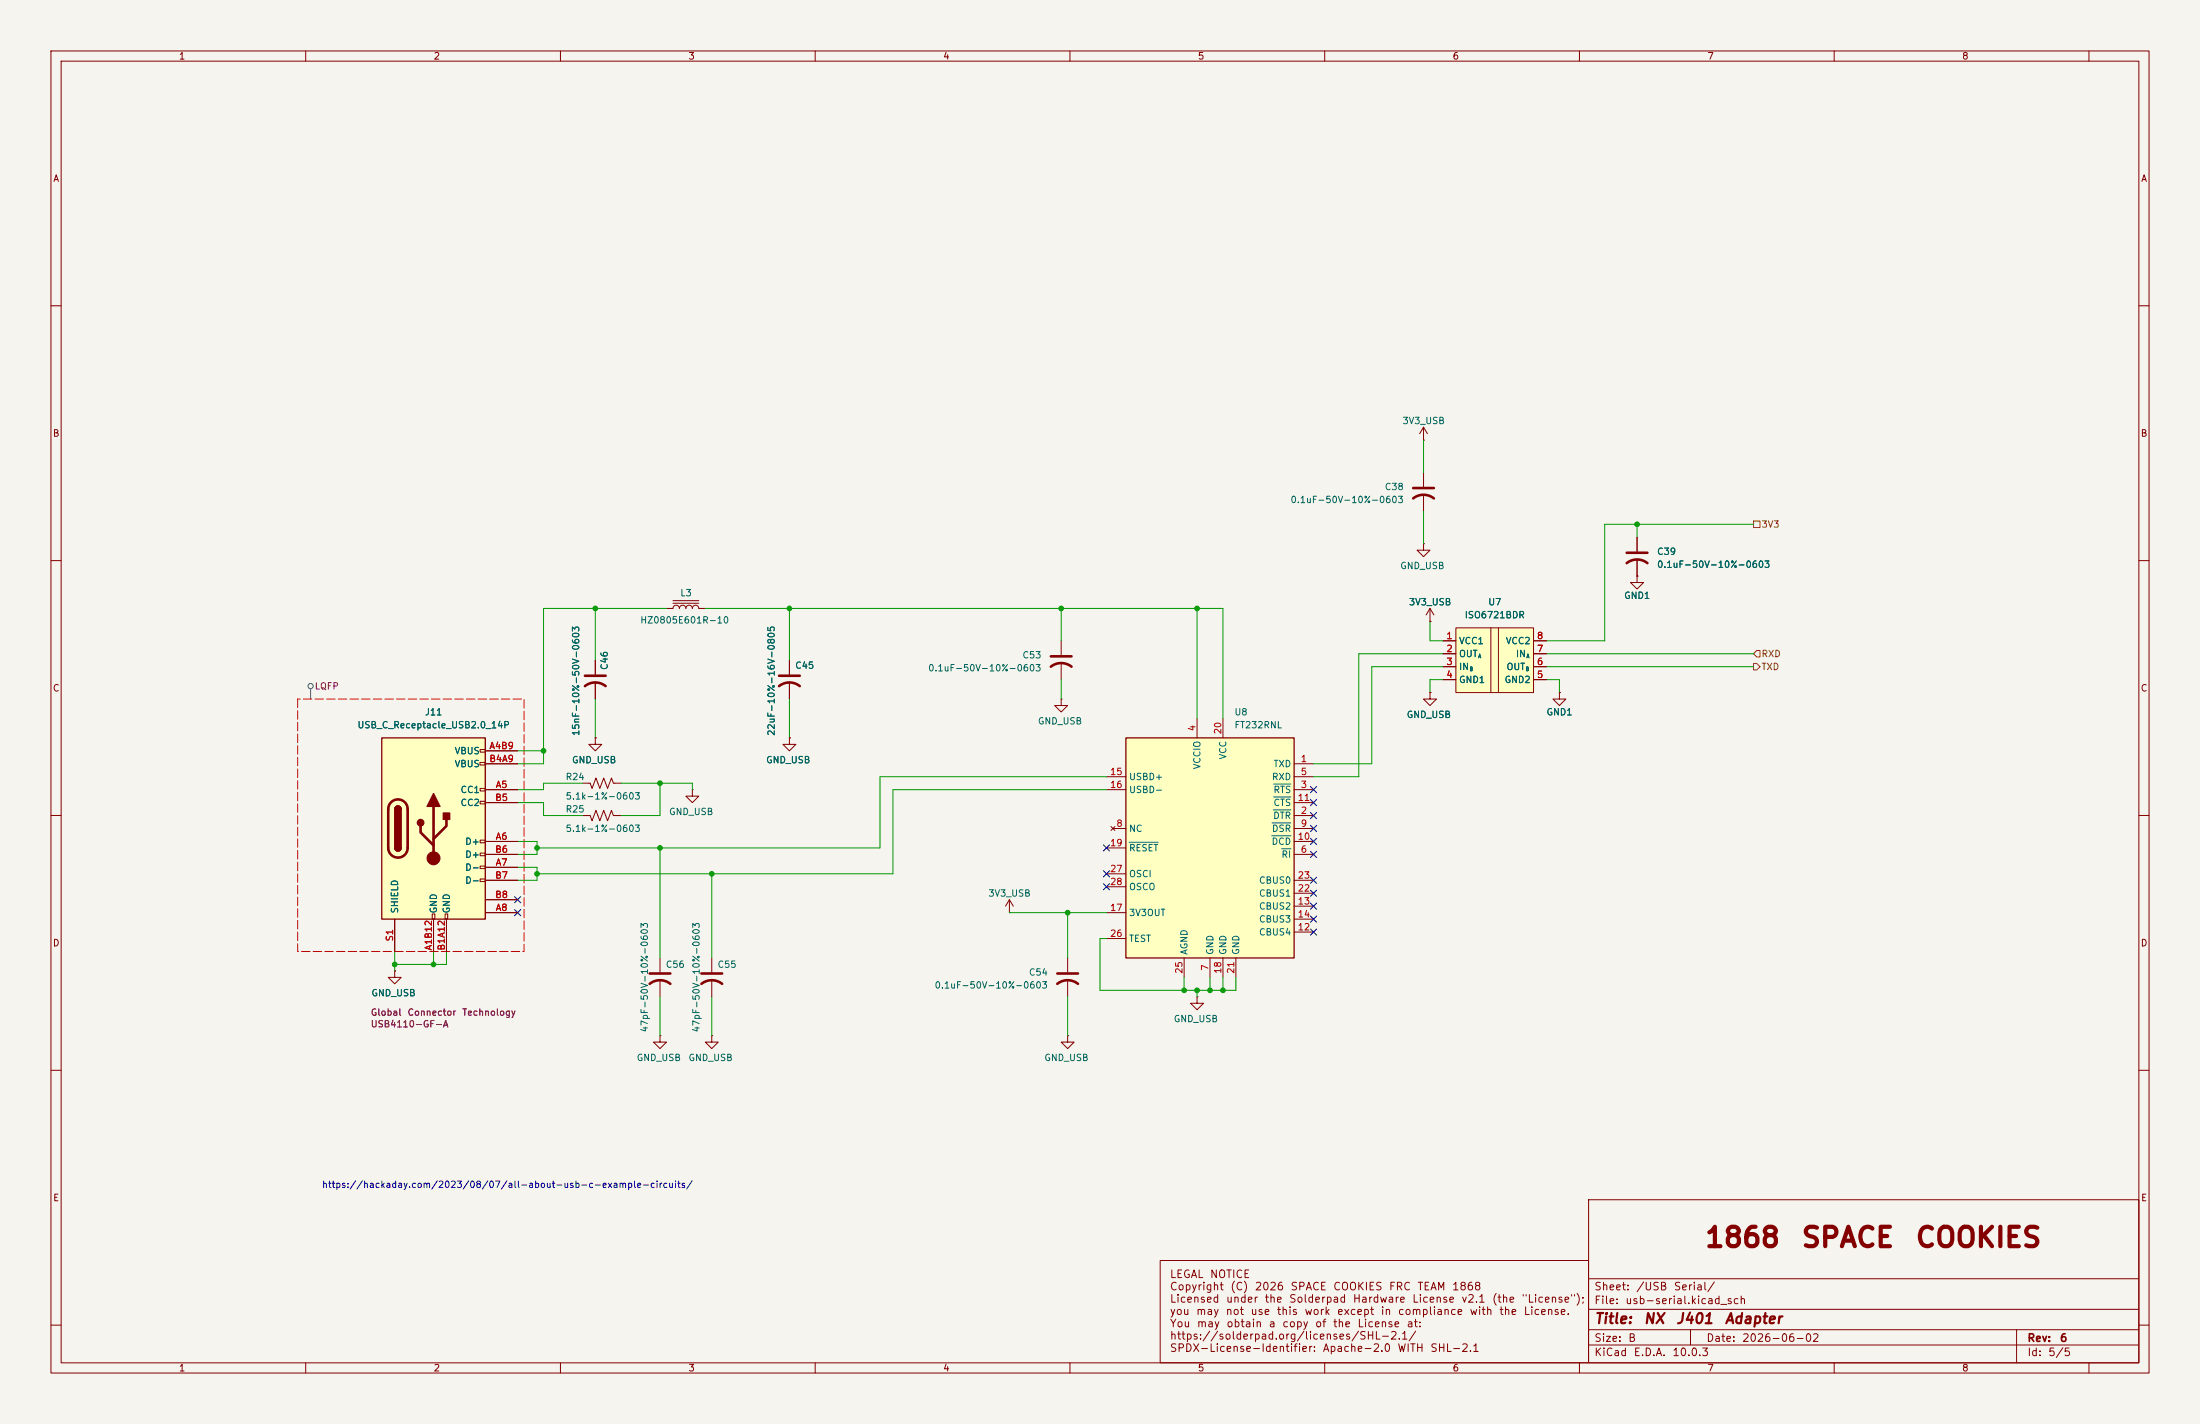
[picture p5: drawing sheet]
<svg xmlns="http://www.w3.org/2000/svg" width="432mm" height="279mm" viewBox="0 0 432 279" stroke-linecap="round" stroke-linejoin="round" font-family="sans-serif">
<path d="M0 0h431.8v279.4h-431.8z" fill="#f5f4ef" stroke="#f5f4ef" stroke-width=".2"/>
<g fill="none" stroke="#840000" stroke-width=".2">
<path d="M10 10h411.8v259.4h-411.8zM12 12h407.8v255.4h-407.8zM60 10v2M110 10v2M160 10v2M210 10v2M260 10v2M310 10v2M360 10v2M410 10v2M10 60h2M419.8 60h2"/>
<path d="M10 110h2M419.8 110h2M10 160h2M419.8 160h2M114.3 160h1.5l.4 1 .8-2 .7 2 .8-2 .8 2 .7-2 .4 1h1.5M234.9 195.6v1.3h1.3l-1.3 1.2-1.2-1.2h1.2M234.9 195.6h.1M10 210h2M419.8 210h2M311.8 235.4h108v32h-108zM10 260h2M227.7 247.3h84.1v20.1h-84.1z"/>
<path d="M311.8 256.9h108M311.8 250.9h108M419.8 260h2M60 267.4v2M110 267.4v2M160 267.4v2M210 267.4v2M260 267.4v2M310 267.4v2M311.8 263.9h108M311.8 260.9h108M331.8 260.9v3"/>
<path d="M360 267.4v2M395.8 260.9v6.5M410 267.4v2"/>
</g>
<path d="M74.9 144.8h20.3v35.5h-20.3z" fill="#ffffc2"/>
<g fill="none" stroke="#840000" stroke-width=".2">
<path d="M280.7 119.4l-.8 1.3M280.7 119.4l.7 1.3M280.7 119.4v2.5M280.7 121.9h.1M94.2 149.6h1v.5h-1zM94.2 147.1h1v.5h-1zM94.2 157.2h1v.5h-1zM94.2 154.7h1v.5h-1zM95.2 147.3h6.4M95.2 154.9h6.4M95.2 149.9h6.4M95.2 157.5h6.4"/>
<path d="M114.3 153.7h1.5l.4 1 .8-2 .7 2 .8-2 .8 2 .7-2 .4 1h1.5M116.8 144.8v1.3h1.3l-1.3 1.2-1.2-1.2h1.2M116.8 144.8h.1M84.8 179.3h.5v1h-.5zM87.4 179.3h.5v1h-.5zM94.2 169.9h1v.5h-1zM94.2 172.5h1v.5h-1zM94.2 164.8h1v.6h-1zM94.2 167.4h1v.5h-1zM95.2 165.1h6.4M95.2 170.2h6.4M95.2 179.1h6.4"/>
<path d="M95.2 167.6h6.4M95.2 172.7h6.4M95.2 176.5h6.4M198.1 179.1h.1M198.1 176.5l-.7 1.3M198.1 176.5l.8 1.3M198.1 176.5v2.6M77.5 190.5v1.3h1.2l-1.2 1.2-1.3-1.2h1.3M77.5 190.5h.1M77.5 180.3v6.4M85.1 180.3v6.4M87.6 180.3v6.4"/>
<path d="M129.5 188v2.8M129.5 192.3v3.3M139.7 188v2.8M139.7 192.3v3.3M209.5 188v2.8M209.5 192.3v3.3M139.7 203.2v1.3h1.3l-1.3 1.2-1.3-1.2h1.3M139.7 203.2h.1"/>
</g>
<path d="M74.9 144.8h20.3v35.5h-20.3zM77.5 158.8v-.1a.63 .63 0 0 1 .6-.6 .63 .63 0 0 1 .6 .7M77.5 166.4a.64 .64 0 0 0 .6 .6 .64 .64 0 0 0 .6-.6" fill="none" stroke="#840000" stroke-width=".25"/>
<path d="M76.8 157.4a1.9 1.9 0 0 1 2-.4 1.9 1.9 0 0 1 1.2 1.8v7.6a1.91 1.91 0 0 1-1.9 1.9 1.91 1.91 0 0 1-1.9-1.9v-7.8l.2-.6zM85.1 158.2v10.2M82.5 162.1v1.2l2.6 2.6M87.6 160.8v1.3l-2.5 2.5M127.5 193a3.3 3.3 0 0 1 4.1 0M127.5 191h4.1M137.7 193a3.3 3.3 0 0 1 4 0M137.7 191h4M207.5 193a3.3 3.3 0 0 1 4.1 0M207.5 191h4.1" fill="none" stroke="#840000" stroke-width=".51"/>
<g fill="#840000" stroke="#840000" stroke-width=".25">
<path d="M77.5 158.8h1.2v7.6h-1.2z"/>
<path d="M77.7 158.3a.64 .64 0 0 1 .6-.1 .64 .64 0 0 1 .4 .6h-1.2z"/>
<path d="M77.5 166.4h1.2a.63 .63 0 0 1-.6 .6 .63 .63 0 0 1-.6-.6z"/>
<path d="M85.1 155.7l1.3 2.5h-2.6z"/>
<path d="M87 159.5h1.3v1.3h-1.3z"/>
<circle cx="82.5" cy="161.4" r=".63"/>
</g>
<circle cx="85.1" cy="168.4" r="1.27" fill="#840000" stroke="#840000" stroke-width=".2"/>
<path d="M285.7 123.2h15.3v12.7h-15.3z" fill="#ffffc2"/>
<g fill="none" stroke="#840000" stroke-width=".2">
<path d="M279.4 86.4h.1M279.4 83.8v2.6M279.4 92.7v2.8M279.4 97v3.3M279.4 83.8l-.8 1.3M279.4 83.8l.8 1.3M130.8 119.4l1.3-.1a.63 .63 0 0 1 .6-.6 .63 .63 0 0 1 .6 .7l.1-.1a.63 .63 0 0 1 .6-.6 .63 .63 0 0 1 .6 .7v-.1a.63 .63 0 0 1 .7-.6 .63 .63 0 0 1 .6 .7v-.1a.63 .63 0 0 1 .6-.6 .63 .63 0 0 1 .7 .7h1.2M132.1 118.4h5.1M132.1 117.9h5.1M279.4 106.7v1.3h1.3l-1.3 1.2-1.3-1.2h1.3M279.4 106.7h.1M321.3 113v1.3h-1.3l1.3 1.3 1.3-1.3h-1.3"/>
<path d="M321.3 113h.1M321.3 105.4v2.8M321.3 109.7v3.3M116.8 129.5v2.8M116.8 133.9v3.3M154.9 129.5v2.8M154.9 133.9v3.3M208.3 137.2v1.2h1.2l-1.2 1.3-1.3-1.3h1.3M208.3 137.2h.1M208.3 125.7v2.8M208.3 130v3.4M280.7 135.9v1.3h1.2l-1.2 1.2-1.3-1.2h1.3"/>
<path d="M280.7 135.9h.1M283.2 125.7h2.5M283.2 128.3h2.5M283.2 130.8h2.5M283.2 133.4h2.5M285.7 123.2h15.3v12.7h-15.3zM292.6 123.2v12.7M294.1 123.2v12.7M301 125.7h2.5M301 128.3h2.5M301 130.8h2.5M301 133.4h2.5"/>
<path d="M306.1 135.9v1.3h-1.3l1.3 1.2 1.2-1.2h-1.2M306.1 135.9h.1M135.9 154.9v1.3h1.3l-1.3 1.3-1.3-1.3h1.3M135.9 154.9h.1M154.9 144.8v1.3h1.3l-1.3 1.2-1.2-1.2h1.2M154.9 144.8h.1M129.5 203.2v1.3h1.3l-1.3 1.2-1.2-1.2h1.2M129.5 203.2h.1M209.5 203.2v1.3h1.3l-1.3 1.2-1.2-1.2h1.2M209.5 203.2h.1"/>
</g>
<path d="M277.4 97.8a3.3 3.3 0 0 1 4 0M277.4 95.8h4M319.3 110.5a3.3 3.3 0 0 1 4 0M319.3 108.5h4M114.8 134.6a3.3 3.3 0 0 1 4.1 0M114.8 132.6h4.1M152.9 134.6a3.3 3.3 0 0 1 4.1 0M152.9 132.6h4.1M206.2 130.8a3.3 3.3 0 0 1 4.1 0M206.2 128.8h4.1" fill="none" stroke="#840000" stroke-width=".51"/>
<path d="M221 144.8h33v43.2h-33z" fill="#ffffc2"/>
<path d="M221 144.8h33v43.2h-33z" fill="none" stroke="#840000" stroke-width=".25"/>
<g fill="none" stroke="#840000" stroke-width=".2">
<path d="M321.3 113h.1M321.3 105.4v2.8M321.3 109.7v3.3M116.8 129.5v2.8M116.8 133.9v3.3M154.9 129.5v2.8M154.9 133.9v3.3M280.7 135.9h.1M280.7 121.9h.1M283.2 125.7h2.5M283.2 128.3h2.5M283.2 130.8h2.5"/>
<path d="M283.2 133.4h2.5M301 125.7h2.5M301 128.3h2.5M301 130.8h2.5M301 133.4h2.5M306.1 135.9h.1M95.2 149.9h6.4M95.2 154.9h6.4M95.2 157.5h6.4M95.2 147.3h6.4M116.8 144.8h.1M154.9 144.8h.1"/>
<path d="M217.2 154.9h3.8M217.2 152.4h3.8M234.9 141v3.8M240 141v3.8M254 149.9h3.8M254 154.9h3.8M254 152.4h3.8M254 157.5h3.8M95.2 167.6h6.4M95.2 165.1h6.4M95.2 179.1h6.4M95.2 172.7h6.4"/>
<path d="M95.2 170.2h6.4M95.2 176.5h6.4M217.2 179.1h3.8M217.2 166.4h3.8M217.2 171.5h3.8M217.2 174h3.8M218.1 162.2l.7 .7M218.4 162.6h2.6M218.8 162.2l-.7 .7M254 162.6h3.8M254 160h3.8M254 167.6h3.8"/>
<path d="M254 165.1h3.8M254 177.8h3.8M254 175.3h3.8M254 172.7h3.8M77.5 190.5h.1M77.5 180.3v6.4M85.1 180.3v6.4M87.6 180.3v6.4M217.2 184.2h3.8M232.4 188v3.8M237.5 188v3.8M240 188v3.8"/>
<path d="M242.6 188v3.8M254 182.9h3.8M254 180.3h3.8"/>
</g>
<path d="M249.9 158.9h3.5M250 153.8h3.4M250 156.4h3.4M221.6 165.3h5.7M249.6 164h3.8M249.7 161.5h3.7M251.5 166.5h1.9" fill="none" stroke="#006464" stroke-width=".2"/>
<g fill="none" stroke="#484848" stroke-width=".2">
<path d="M61 135.1v2.1"/>
<circle cx="61" cy="134.6" r=".51"/>
</g>
<path d="M58.4 137.2v49.5h44.5v-49.5h-44.5" fill="none" stroke="#f00" stroke-width=".2" stroke-dasharray="1.7 .6"/>
<path d="M344.2 102.2h1.2v1.3h-1.2zM344.2 130.2h.6l.6 .6-.6 .6h-.6zM344.8 127.6h.6v1.3h-.6l-.6-.6z" fill="none" stroke="#725600" stroke-width=".2"/>
<g fill="none" stroke="#009600" stroke-width=".2">
<path d="M279.4 86.4v6.3M116.8 119.4v10.1M130.8 119.4h-24.1v30.5h-5.1M138.4 119.4h101.6v21.6M154.9 119.4v10.1M208.3 119.4v6.3M234.9 119.4v21.6M279.4 100.3v6.4M321.3 102.9v2.5M344.2 102.9h-29.2v22.8h-11.5M116.8 137.2v7.6M154.9 137.2v7.6"/>
<path d="M208.3 133.4v3.8M280.7 121.9v3.8h2.5M283.2 133.4h-2.5v2.5M283.2 128.3h-16.5v24.1h-8.9M283.2 130.8h-14v19.1h-11.4M303.5 133.4h2.6v2.5M303.5 128.3h40.7M303.5 130.8h40.7M101.6 157.5h5.1v2.5h7.6M101.6 147.3h5.1M114.3 153.7h-7.6v1.2h-5.1M121.9 153.7h14v1.2"/>
<path d="M129.5 153.7v6.3h-7.6M217.2 154.9h-41.9v16.6h-69.9M217.2 152.4h-44.5v14h-67.3M101.6 165.1h3.8v2.5h-3.8M101.6 170.2h3.8v2.5h-3.8M129.5 166.4v21.6M139.7 171.5v16.5M198.1 179.1h19.1M209.5 179.1v8.9M77.5 186.7v3.8M85.1 186.7v2.5M87.6 186.7v2.5h-10.1"/>
<path d="M129.5 195.6v7.6M139.7 195.6v7.6M209.5 195.6v7.6M217.2 184.2h-1.3v10.1h26.7v-2.5M232.4 191.8v2.5M234.9 194.3v1.3M237.5 191.8v2.5M240 191.8v2.5"/>
</g>
<g fill="none" stroke="#000084" stroke-width=".2">
<path d="M257.2 156.9l1.2 1.2M257.2 154.3l1.2 1.2M257.2 159.4l1.2 1.2M258.4 156.9l-1.2 1.2M258.4 154.3l-1.2 1.2M258.4 159.4l-1.2 1.2M101 175.9l1.2 1.2M101 178.5l1.2 1.2M102.2 175.9l-1.2 1.2M102.2 178.5l-1.2 1.2M216.6 173.4l1.2 1.2M216.6 170.8l1.2 1.3"/>
<path d="M216.6 165.8l1.2 1.2M217.8 173.4l-1.2 1.2M217.8 170.8l-1.2 1.3M217.8 165.8l-1.2 1.2M257.2 179.7l1.2 1.2M257.2 164.5l1.2 1.2M257.2 177.2l1.2 1.2M257.2 174.7l1.2 1.2M257.2 167l1.2 1.2M257.2 172.1l1.2 1.2M257.2 162l1.2 1.2M258.4 179.7l-1.2 1.2"/>
<path d="M258.4 164.5l-1.2 1.2M258.4 177.2l-1.2 1.2M258.4 174.7l-1.2 1.2M258.4 167l-1.2 1.2M258.4 172.1l-1.2 1.2M258.4 162l-1.2 1.2M257.2 182.3l1.2 1.2M258.4 182.3l-1.2 1.2"/>
</g>
<g fill="#009600" stroke="#009600" stroke-width=".2">
<circle cx="105.4" cy="166.4" r=".46"/>
<circle cx="105.4" cy="171.5" r=".46"/>
<circle cx="85.1" cy="189.2" r=".46"/>
<circle cx="77.5" cy="189.2" r=".46"/>
<circle cx="209.5" cy="179.1" r=".46"/>
<circle cx="240" cy="194.3" r=".46"/>
<circle cx="208.3" cy="119.4" r=".46"/>
<circle cx="234.9" cy="194.3" r=".46"/>
<circle cx="237.5" cy="194.3" r=".46"/>
<circle cx="232.4" cy="194.3" r=".46"/>
<circle cx="234.9" cy="119.4" r=".46"/>
<circle cx="321.3" cy="102.9" r=".46"/>
<circle cx="129.5" cy="153.7" r=".46"/>
<circle cx="116.8" cy="119.4" r=".46"/>
<circle cx="129.5" cy="166.4" r=".46"/>
<circle cx="139.7" cy="171.5" r=".46"/>
<circle cx="106.7" cy="147.3" r=".46"/>
<circle cx="154.9" cy="119.4" r=".46"/>
</g>
<g font-size="3.8" fill="#840000">
<text x="334.4" y="245.7">1868</text>
<text x="353.3" y="245.7">SPACE</text>
<text x="375.7" y="245.7">COOKIES</text>
</g>
<g font-size="2" fill="#840000">
<text x="312.8" y="260.2">Title:</text>
<text x="322.5" y="260.2">NX</text>
<text x="328.8" y="260.2">J401</text>
<text x="338.4" y="260.2">Adapter</text>
</g>
<g font-size="1.5" fill="#840000">
<text x="229.5" y="251.1">LEGAL</text>
<text x="237.4" y="251.1">NOTICE</text>
<text x="229.5" y="253.5">Copyright</text>
<text x="229.5" y="256">Licensed</text>
<text x="240.5" y="256">under</text>
<text x="241.4" y="253.5">(C)</text>
<text x="246.2" y="253.5">2026</text>
<text x="248.1" y="256">the</text>
<text x="252.9" y="256">Solderpad</text>
<text x="253.2" y="253.5">SPACE</text>
<text x="261.5" y="253.5">COOKIES</text>
<text x="265.4" y="256">Hardware</text>
<text x="272.5" y="253.5">FRC</text>
<text x="277.1" y="256">License</text>
<text x="278.1" y="253.5">TEAM</text>
<text x="284.9" y="253.5">1868</text>
<text x="286.7" y="256">v2.1</text>
<text x="292.7" y="256">(the</text>
<text x="298.5" y="256">&quot;License&quot;);</text>
<text x="312.8" y="256.2">File:</text>
<text x="312.8" y="253.5">Sheet:</text>
<text x="318.9" y="256.2">usb-serial.kicad_sch</text>
<text x="321" y="253.5">/USB</text>
<text x="328.4" y="253.5">Serial/</text>
<text x="229.5" y="258.4">you</text>
<text x="229.5" y="260.8">You</text>
<text x="229.5" y="263.2">https://solderpad.org/licenses/SHL-2.1/</text>
<text x="234.6" y="258.4">may</text>
<text x="234.8" y="260.8">may</text>
<text x="240.4" y="258.4">not</text>
<text x="240.6" y="260.8">obtain</text>
<text x="245.3" y="258.4">use</text>
<text x="248.9" y="260.8">a</text>
<text x="250.5" y="258.4">this</text>
<text x="251.5" y="260.8">copy</text>
<text x="255.9" y="258.4">work</text>
<text x="258" y="260.8">of</text>
<text x="261.5" y="260.8">the</text>
<text x="262.3" y="258.4">except</text>
<text x="266.3" y="260.8">License</text>
<text x="270.9" y="258.4">in</text>
<text x="274.2" y="258.4">compliance</text>
<text x="276" y="260.8">at:</text>
<text x="288.3" y="258.4">with</text>
<text x="294.1" y="258.4">the</text>
<text x="298.9" y="258.4">License.</text>
<text x="312.8" y="263.6">Size:</text>
<text x="319.5" y="263.6">B</text>
<text x="334.8" y="263.6">Date:</text>
<text x="341.8" y="263.6">2026-06-02</text>
<text x="397.8" y="263.6">Rev:</text>
<text x="404.2" y="263.6">6</text>
<text x="229.5" y="265.6">SPDX-License-Identifier:</text>
<text x="259.5" y="265.6">Apache-2.0</text>
<text x="274.2" y="265.6">WITH</text>
<text x="280.6" y="265.6">SHL-2.1</text>
<text x="312.8" y="266.4">KiCad</text>
<text x="320.5" y="266.4">E.D.A.</text>
<text x="328.1" y="266.4">10.0.3</text>
<text x="397.8" y="266.4">Id:</text>
<text x="401.9" y="266.4">5/5</text>
</g>
<g font-size="1.3" fill="#840000">
<text x="35" y="12">1</text>
<text x="85" y="12">2</text>
<text x="135" y="12">3</text>
<text x="185" y="12">4</text>
<text x="235" y="12">5</text>
<text x="285" y="12">6</text>
<text x="335" y="12">7</text>
<text x="385" y="12">8</text>
<text x="10.3" y="36">A</text>
<text x="420.1" y="36">A</text>
<text x="10.3" y="86">B</text>
<text x="420.1" y="86">B</text>
<text x="10.3" y="136">C</text>
<text x="420.1" y="136">C</text>
<text x="10.3" y="186">D</text>
<text x="420.1" y="186">D</text>
<text x="10.3" y="236">E</text>
<text x="420.1" y="236">E</text>
<text x="35" y="269.4">1</text>
<text x="85" y="269.4">2</text>
<text x="135" y="269.4">3</text>
<text x="185" y="269.4">4</text>
<text x="235" y="269.4">5</text>
<text x="285" y="269.4">6</text>
<text x="335" y="269.4">7</text>
<text x="385" y="269.4">8</text>
</g>
<g font-size="1.3" fill="#006464">
<text x="275.2" y="83.5">3V3_USB</text>
<text x="253.2" y="99">0.1uF-50V-10%-0603</text>
<text x="271.7" y="96.5">C38</text>
<text x="274.7" y="112">GND_USB</text>
<text x="325.1" y="109.2">C39</text>
<text x="325.1" y="111.7">0.1uF-50V-10%-0603</text>
<text x="133.4" y="117.3">L3</text>
<text x="276.4" y="119.1">3V3_USB</text>
<text x="292" y="119.1">U7</text>
<text x="318.7" y="117.8">GND1</text>
<text x="125.6" y="122.6">HZ0805E601R-10</text>
<text x="287.4" y="121.6">ISO6721BDR</text>
<text x="119.6" y="131.6" transform="rotate(-90 119.6 131.6)">C46</text>
<text x="156" y="131.5">C45</text>
<text x="200.6" y="129.5">C53</text>
<text x="286.3" y="126.7">VCC1</text>
<text x="286.3" y="129.2">OUT</text>
<text x="286.3" y="131.8">IN</text>
<text x="295.4" y="126.7">VCC2</text>
<text x="295.6" y="131.8">OUT</text>
<text x="297.4" y="129.2">IN</text>
<text x="182.1" y="132">0.1uF-50V-10%-0603</text>
<text x="286.3" y="134.3">GND1</text>
<text x="295.2" y="134.3">GND2</text>
<text x="70.1" y="143.2">USB_C_Receptacle_USB2.0_14P</text>
<text x="83.3" y="140.7">J11</text>
<text x="203.6" y="142.4">GND_USB</text>
<text x="242.2" y="143.2">FT232RNL</text>
<text x="242.2" y="140.7">U8</text>
<text x="276" y="141.2">GND_USB</text>
<text x="303.4" y="140.7">GND1</text>
<text x="89.1" y="148.3">VBUS</text>
<text x="114" y="144.5" transform="rotate(-90 114 144.5)">15nF-10%-50V-0603</text>
<text x="152.4" y="144.5" transform="rotate(-90 152.4 144.5)">22uF-10%-16V-0805</text>
<text x="241" y="149.1" transform="rotate(-90 241 149.1)">VCC</text>
<text x="89.1" y="150.8">VBUS</text>
<text x="90.3" y="155.9">CC1</text>
<text x="110.9" y="153.4">R24</text>
<text x="112.2" y="150.1">GND_USB</text>
<text x="150.3" y="150.1">GND_USB</text>
<text x="221.5" y="153.4">USBD+</text>
<text x="221.5" y="155.9">USBD-</text>
<text x="235.9" y="151.1" transform="rotate(-90 235.9 151.1)">VCCIO</text>
<text x="249.5" y="153.4">RXD</text>
<text x="249.8" y="150.8">TXD</text>
<text x="249.8" y="155.9">RTS</text>
<text x="90.3" y="158.5">CC2</text>
<text x="110.9" y="159.7">R25</text>
<text x="110.9" y="157.2">5.1k-1%-0603</text>
<text x="131.2" y="160.2">GND_USB</text>
<text x="249.8" y="161">DTR</text>
<text x="249.8" y="158.5">CTS</text>
<text x="91.2" y="166.1">D+</text>
<text x="110.9" y="163.5">5.1k-1%-0603</text>
<text x="221.5" y="163.5">NC</text>
<text x="221.5" y="167.3">RESET</text>
<text x="249.5" y="166.1">DCD</text>
<text x="249.5" y="163.5">DSR</text>
<text x="91.2" y="171.2">D-</text>
<text x="91.2" y="168.6">D+</text>
<text x="91.2" y="173.7">D-</text>
<text x="221.5" y="172.4">OSCI</text>
<text x="247" y="173.7">CBUS0</text>
<text x="251.4" y="168.6">RI</text>
<text x="78.4" y="179.3" transform="rotate(-90 78.4 179.3)">SHIELD</text>
<text x="86.1" y="179.3" transform="rotate(-90 86.1 179.3)">GND</text>
<text x="88.6" y="179.3" transform="rotate(-90 88.6 179.3)">GND</text>
<text x="193.9" y="176.2">3V3_USB</text>
<text x="221.5" y="175">OSCO</text>
<text x="247" y="178.8">CBUS2</text>
<text x="247" y="176.2">CBUS1</text>
<text x="221.5" y="180">3V3OUT</text>
<text x="221.5" y="185.1">TEST</text>
<text x="247" y="183.9">CBUS4</text>
<text x="247" y="181.3">CBUS3</text>
<text x="130.6" y="190.2">C56</text>
<text x="140.7" y="190.2">C55</text>
<text x="201.8" y="191.7">C54</text>
<text x="233.4" y="187.5" transform="rotate(-90 233.4 187.5)">AGND</text>
<text x="238.5" y="187.5" transform="rotate(-90 238.5 187.5)">GND</text>
<text x="241" y="187.5" transform="rotate(-90 241 187.5)">GND</text>
<text x="243.5" y="187.5" transform="rotate(-90 243.5 187.5)">GND</text>
<text x="72.8" y="195.8">GND_USB</text>
<text x="183.3" y="194.3">0.1uF-50V-10%-0603</text>
<text x="127.5" y="202.7" transform="rotate(-90 127.5 202.7)">47pF-50V-10%-0603</text>
<text x="137.6" y="202.7" transform="rotate(-90 137.6 202.7)">47pF-50V-10%-0603</text>
<text x="230.3" y="200.9">GND_USB</text>
<text x="124.9" y="208.5">GND_USB</text>
<text x="135" y="208.5">GND_USB</text>
<text x="204.9" y="208.5">GND_USB</text>
</g>
<g font-size="1.3" fill="#725600">
<text x="345.6" y="103.8">3V3</text>
<text x="345.6" y="131.8">TXD</text>
<text x="345.6" y="129.2">RXD</text>
</g>
<g font-size="1.3" fill="#a90000">
<text x="283.8" y="125.7">1</text>
<text x="301.6" y="125.7">8</text>
<text x="283.8" y="128.2">2</text>
<text x="283.8" y="130.8">3</text>
<text x="301.6" y="130.8">6</text>
<text x="301.6" y="128.2">7</text>
<text x="283.8" y="133.3">4</text>
<text x="301.6" y="133.3">5</text>
<text x="234.9" y="143.6" transform="rotate(-90 234.9 143.6)">4</text>
<text x="95.9" y="147.3">A4B9</text>
<text x="95.9" y="149.8">B4A9</text>
<text x="240" y="144.2" transform="rotate(-90 240 144.2)">20</text>
<text x="255.2" y="149.8">1</text>
<text x="97.2" y="154.9">A5</text>
<text x="217.8" y="152.4">15</text>
<text x="217.8" y="154.9">16</text>
<text x="255.2" y="154.9">3</text>
<text x="255.2" y="152.4">5</text>
<text x="97.1" y="157.5">B5</text>
<text x="254.6" y="157.5">11</text>
<text x="255.2" y="160">2</text>
<text x="97.1" y="167.6">B6</text>
<text x="97.2" y="165.1">A6</text>
<text x="217.8" y="166.3">19</text>
<text x="219" y="162.5">8</text>
<text x="254.6" y="165.1">10</text>
<text x="255.2" y="167.6">6</text>
<text x="255.2" y="162.5">9</text>
<text x="97.1" y="172.7">B7</text>
<text x="97.2" y="170.2">A7</text>
<text x="217.8" y="171.4">27</text>
<text x="217.8" y="174">28</text>
<text x="254.6" y="172.7">23</text>
<text x="97.1" y="176.5">B8</text>
<text x="97.2" y="179">A8</text>
<text x="217.8" y="179">17</text>
<text x="254.6" y="177.8">13</text>
<text x="254.6" y="175.2">22</text>
<text x="77.4" y="184.8" transform="rotate(-90 77.4 184.8)">S1</text>
<text x="217.8" y="184.1">26</text>
<text x="254.6" y="182.9">12</text>
<text x="254.6" y="180.3">14</text>
<text x="85.1" y="186.6" transform="rotate(-90 85.1 186.6)">A1B12</text>
<text x="87.6" y="186.6" transform="rotate(-90 87.6 186.6)">B1A12</text>
<text x="232.4" y="191.2" transform="rotate(-90 232.4 191.2)">25</text>
<text x="237.5" y="190.6" transform="rotate(-90 237.5 190.6)">7</text>
<text x="240" y="191.2" transform="rotate(-90 240 191.2)">18</text>
<text x="242.5" y="191.2" transform="rotate(-90 242.5 191.2)">21</text>
</g>
<g font-size="1.3" fill="#840084">
<text x="61.7" y="135.6">LQFP</text>
<text x="72.7" y="199.6">Global</text>
<text x="72.7" y="201.9">USB4110-GF-A</text>
<text x="79.9" y="199.6">Connector</text>
<text x="90.6" y="199.6">Technology</text>
</g>
<text font-size="1.3" fill="#0000c2" x="63.1" y="233.4">https://hackaday.com/2023/08/07/all-about-usb-c-example-circuits/</text>
<g font-size=".8" fill="#006464">
<text x="288.4" y="131.8">B</text>
<text x="290.1" y="129.3">A</text>
<text x="299.4" y="131.8">B</text>
<text x="299.6" y="129.3">A</text>
</g>
</svg>
